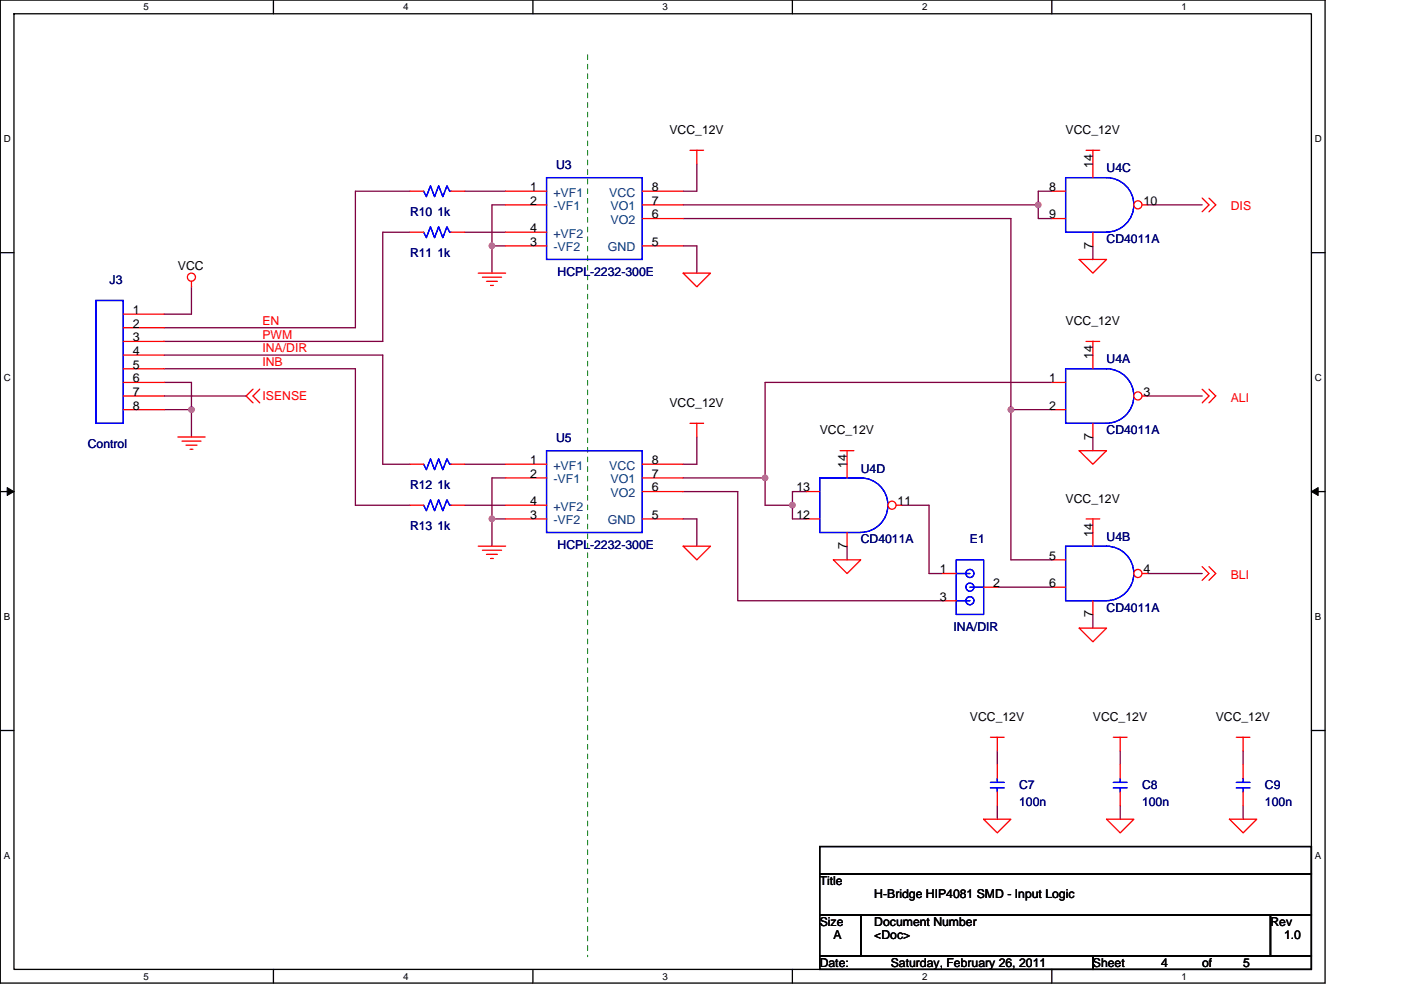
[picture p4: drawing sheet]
<svg xmlns="http://www.w3.org/2000/svg" width="297mm" height="210mm" viewBox="0 0 297 210" stroke-linecap="round" stroke-linejoin="round" font-family="sans-serif">
<path d="M.1 0h280.8v208.5h-280.8zM3 2.9h275v202.7h-275z" fill="none" stroke="#000" stroke-width=".28"/>
<g fill="#fff">
<path d="M30.5 .3h1.1v2.3h-1.1z"/>
<path d="M30.5 205.9h1.1v2.3h-1.1z"/>
</g>
<path d="M58 0v2.9M58 205.6v2.9" fill="none" stroke="#000" stroke-width=".28"/>
<g fill="#fff">
<path d="M85.5 .3h1.1v2.3h-1.1z"/>
<path d="M85.5 205.9h1.1v2.3h-1.1z"/>
</g>
<path d="M113 0v2.9M113 205.6v2.9" fill="none" stroke="#000" stroke-width=".28"/>
<g fill="#fff">
<path d="M140.5 .3h1.1v2.3h-1.1z"/>
<path d="M140.5 205.9h1.1v2.3h-1.1z"/>
</g>
<path d="M168 0v2.9M168 205.6v2.9" fill="none" stroke="#000" stroke-width=".28"/>
<g fill="#fff">
<path d="M195.5 .3h1.2v2.3h-1.2z"/>
<path d="M195.5 205.9h1.2v2.3h-1.2z"/>
</g>
<path d="M223 0v2.9M223 205.6v2.9" fill="none" stroke="#000" stroke-width=".28"/>
<g fill="#fff">
<path d="M250.5 .3h1.2v2.3h-1.2z"/>
<path d="M250.5 205.9h1.2v2.3h-1.2z"/>
<path d="M.8 28.3h1.5v2.3h-1.5z"/>
<path d="M278.8 28.3h1.5v2.3h-1.5z"/>
<path d="M.8 78.9h1.5v2.3h-1.5z"/>
<path d="M278.8 78.9h1.5v2.3h-1.5z"/>
</g>
<path d="M.1 53.6h2.9M278 53.6h2.9" fill="none" stroke="#000" stroke-width=".28"/>
<g fill="#fff">
<path d="M.8 129.6h1.4v2.3h-1.4z"/>
<path d="M278.8 129.6h1.4v2.3h-1.4z"/>
</g>
<path d="M.1 104.3h2.9M278 104.3h2.9" fill="none" stroke="#000" stroke-width=".28"/>
<path d="M1.5 103.4l1.5 .9-1.5 .8zM278 104.3l1.5-.9v1.7z" fill="#000" stroke="#000" stroke-width=".21"/>
<g fill="#fff">
<path d="M.8 180.3h1.4v2.3h-1.4z"/>
<path d="M278.8 180.3h1.4v2.3h-1.4z"/>
</g>
<path d="M.1 154.9h2.9M278 154.9h2.9M173.8 179.6h104.2v5.7h-104.2zM173.8 194h8.7v8.7h-8.7zM173.8 185.3h104.2v8.7h-104.2zM182.5 194h86.9v8.7h-86.9zM269.4 194h8.6v8.7h-8.6zM173.8 202.7h57.9v2.9h-57.9zM231.7 202.7h46.3v2.9h-46.3z" fill="none" stroke="#000" stroke-width=".28"/>
<g fill="none" stroke="#800040" stroke-width=".28">
<path d="M147.7 34.8v5.8h-2.9M86.9 40.6h-11.6l.1 28.9h-40.6M86.9 49.3h-5.8v23.1h-46.3M98.5 40.6h8.7M98.5 49.3h8.7M104.3 52.2v5.7M104.3 52.2h2.9M107.2 43.5h-2.9v8.7M144.8 43.5h75.3M144.8 52.2h2.9v5.7M144.8 46.4h69.5v40.5h8.7M220.1 43.5v2.9h2.9"/>
<path d="M223 40.6h-2.9v2.9M231.7 52.2v2.8M243.3 43.5h11.6M34.8 78.2h40.6v29h11.5M34.8 75.3h46.3v23.2h5.8M40.6 60.8v5.8h-5.8M34.8 86.9h5.8M34.8 81.1h5.8v5.8M34.8 84h17.4M40.6 86.9v5.8M98.5 98.5h8.7M147.7 92.7v5.8h-2.9"/>
<path d="M214.3 86.9v31.8h8.7M223 81.1h-60.8v20.3M231.7 92.7v2.9M243.3 84h11.6M98.5 107.2h8.7M104.3 110.1v5.7M104.3 110.1h2.9M107.2 101.4h-2.9v8.7M144.8 110.1h2.9v5.7M144.8 104.3h11.6v23.1h43.5M144.8 101.4h17.4M162.2 101.4v5.8h5.8"/>
<path d="M168 107.2v2.9h2.9M170.9 104.3h-2.9v2.9M179.6 115.8v2.9M191.2 107.2h5.8v14.4h2.9M211.5 124.5h11.5M231.7 130.3v2.9M243.3 121.6h11.6M211.5 159.3v2.9M237.5 159.3v2.9M263.6 159.3v2.9M211.5 170.9v2.9M237.5 170.9v2.9"/>
<path d="M263.6 170.9v2.9"/>
</g>
<g fill="#f0f" stroke="#f0f" stroke-width=".28">
<circle cx="104.3" cy="52.1" r=".57"/>
<circle cx="104.3" cy="110" r=".57"/>
<circle cx="220.1" cy="43.5" r=".57"/>
<circle cx="214.3" cy="86.9" r=".57"/>
<circle cx="162.2" cy="101.4" r=".57"/>
<circle cx="168" cy="107.1" r=".57"/>
<circle cx="40.6" cy="86.9" r=".57"/>
</g>
<g fill="none" stroke="#f00" stroke-width=".28">
<path d="M146.3 31.9h2.9M147.7 31.9v2.9M230.3 31.9h2.9M231.7 31.9v2.9M40.6 59.7v1.1M101.4 57.9h5.8M102.3 58.8h4M103.1 59.7h2.4M107.2 40.6h8.7M107.2 43.5h8.7M107.2 49.3h8.7M107.2 52.2h8.7"/>
<path d="M136.2 40.6h8.6M136.2 43.5h8.6M136.2 52.2h8.6M136.2 46.4h8.6M144.8 57.9h5.8l-2.9 2.9zM228.8 55h5.8l-2.9 2.9zM254.9 42l1.4 1.5-1.4 1.4M256.3 42l1.5 1.5-1.5 1.4M104 60.5h.6M230.3 72.4h2.9M231.7 72.4v2.9M37.7 92.7h5.8"/>
<path d="M38.6 93.6h4M39.5 94.4h2.3M40.3 95.3h.6M53.6 82.6l-1.4 1.4 1.4 1.4M55.1 82.6l-1.5 1.4 1.5 1.4M146.3 89.8h2.9M147.7 89.8v2.9M178.1 95.6h2.9M179.6 95.6v2.9M228.8 95.6h5.8l-2.9 2.9zM254.9 82.6l1.4 1.4-1.4 1.4M256.3 82.6l1.5 1.4-1.5 1.4"/>
<path d="M101.4 115.8h5.8M102.3 116.7h4M103.1 117.6h2.4M104 118.4h.6M144.8 115.8h5.8l-2.9 2.9zM176.7 118.7h5.8l-2.9 2.9zM230.3 110.1h2.9M231.7 110.1v2.8M228.8 133.2h5.8l-2.9 2.9zM254.9 120.2l1.4 1.4-1.4 1.5M256.3 120.2l1.5 1.4-1.5 1.5M210 156.4h2.9"/>
<path d="M211.5 156.4v2.9M236 156.4h2.9M237.5 156.4v2.9M262.1 156.4h2.9M263.6 156.4v2.9M208.6 173.8h5.7l-2.8 2.9zM234.6 173.8h5.8l-2.9 2.9zM260.7 173.8h5.8l-2.9 2.9zM263.6 162.2v2.9M263.6 168v2.9"/>
<circle cx="40.6" cy="58.8" r=".86"/>
</g>
<path d="M124.6 11.6v191.1M124.6 202.7h.1" fill="none" stroke="#008000" stroke-width=".21" stroke-dasharray="1 1 1 1 1 1 1 1"/>
<path d="M115.9 37.7h20.3v17.3h-20.3zM225.9 37.7h8.7a5.8 5.8 0 0 1 5.8 5.8 5.8 5.8 0 0 1-5.8 5.8h-8.7zM262.1 167.1h2.9M262.1 165.9h2.9M263.6 165.1v.8M263.6 167.1v.9" fill="none" stroke="#00f" stroke-width=".28"/>
<circle cx="241.3" cy="43.4" r=".86" fill="#fff" stroke="#f00" stroke-width=".28"/>
<path d="M231.7 34.8v2.9M223 40.6h2.9M223 46.4h2.9M231.7 49.3v2.9M242.1 43.5h1.2M86.9 107.2h2.9M95.6 107.2h2.9M199.9 121.6h2.9M199.9 127.4h2.9M208.6 124.5h2.9M211.5 162.2v2.9M211.5 168v2.9" fill="none" stroke="#f00" stroke-width=".28"/>
<g fill="none" stroke="#00f" stroke-width=".28">
<path d="M89.8 107.2l.6 1.1 .9-2.3 .8 2.3 .9-2.3 .9 2.3 .9-2.3 .5 1.2h.3M202.8 118.7h5.8v11.6h-5.8zM225.9 115.8h8.7a5.8 5.8 0 0 1 5.8 5.8 5.8 5.8 0 0 1-5.8 5.8h-8.7zM202.8 127.4h2.9M202.8 121.6h2.9M205.7 124.5h2.9M210 167.1h2.9M210 165.9h2.9M211.5 165.1v.8M211.5 167.1v.9"/>
<circle cx="205.6" cy="121.6" r=".86"/>
<circle cx="205.6" cy="127.4" r=".86"/>
<circle cx="205.6" cy="124.5" r=".86"/>
</g>
<circle cx="241.3" cy="121.6" r=".86" fill="#fff" stroke="#f00" stroke-width=".28"/>
<path d="M223 118.7h2.9M231.7 112.9v2.9M223 124.5h2.9M231.7 127.4v2.9M242.1 121.6h1.2" fill="none" stroke="#f00" stroke-width=".28"/>
<path d="M182.5 112.9a5.8 5.8 0 0 0 5.8-5.7 5.8 5.8 0 0 0-5.8-5.8h-8.7v11.5h8.7" fill="none" stroke="#00f" stroke-width=".28"/>
<circle cx="189.1" cy="107.2" r=".86" fill="#fff" stroke="#f00" stroke-width=".28"/>
<path d="M179.6 98.5v2.9M170.9 104.3h2.9M170.9 110.1h2.9M179.6 112.9v2.9M190 107.2h1.2M237.5 162.2v2.9M237.5 168v2.9" fill="none" stroke="#f00" stroke-width=".28"/>
<path d="M225.9 78.2h8.7a5.8 5.8 0 0 1 5.8 5.8 5.8 5.8 0 0 1-5.8 5.8h-8.7zM236 167.1h2.9M236 165.9h2.9M237.5 165.1v.8M237.5 167.1v.9" fill="none" stroke="#00f" stroke-width=".28"/>
<circle cx="241.3" cy="84" r=".86" fill="#fff" stroke="#f00" stroke-width=".28"/>
<g fill="none" stroke="#f00" stroke-width=".28">
<path d="M86.9 49.3h2.9M86.9 40.6h2.9M95.6 49.3h2.9M95.6 40.6h2.9M26.1 66.6h8.7M26.1 69.5h8.7M26.1 72.4h8.7M26.1 75.3h8.7M26.1 78.2h8.7M231.7 75.3v2.9M26.1 84h8.7M26.1 81.1h8.7"/>
<path d="M26.1 86.9h8.7M86.9 98.5h2.9M95.6 98.5h2.9M107.2 98.5h8.7M136.2 98.5h8.6M223 81.1h2.9M223 86.9h2.9M231.7 89.8v2.9M242.1 84h1.2M107.2 101.4h8.7M107.2 107.2h8.7M107.2 110.1h8.7"/>
<path d="M136.2 101.4h8.6M136.2 110.1h8.6M136.2 104.3h8.6"/>
</g>
<path d="M89.8 49.3l.6 1.1 .9-2.3 .8 2.3 .9-2.3 .9 2.3 .9-2.3 .5 1.2h.3M89.8 40.6l.6 1.1 .9-2.3 .8 2.3 .9-2.3 .9 2.3 .9-2.3 .5 1.2h.3M20.3 63.7h5.8v26.1h-5.8zM89.8 98.5l.6 1.1 .9-2.3 .8 2.3 .9-2.3 .9 2.3 .9-2.3 .5 1.2h.3M115.9 95.6h20.3v17.3h-20.3z" fill="none" stroke="#00f" stroke-width=".28"/>
<g fill="#f0f" stroke="#f0f" stroke-width=".28">
<circle cx="104.3" cy="52.1" r=".57"/>
<circle cx="104.3" cy="110" r=".57"/>
<circle cx="220.1" cy="43.5" r=".57"/>
<circle cx="214.3" cy="86.9" r=".57"/>
<circle cx="162.2" cy="101.4" r=".57"/>
<circle cx="168" cy="107.1" r=".57"/>
<circle cx="40.6" cy="86.9" r=".57"/>
</g>
<g font-size="2.6">
<text x="141.9" y="28.4">VCC_12V</text>
<text x="225.9" y="28.4">VCC_12V</text>
<text x="231.7" y="35.6" transform="rotate(-90 231.7 35.6)">14</text>
<text x="112.4" y="40.5">1</text>
<text x="138.2" y="40.5">8</text>
<text x="222.4" y="40.5">8</text>
<text x="112.4" y="43.4">2</text>
<text x="138.2" y="43.4">7</text>
<text x="138.2" y="46.3">6</text>
<text x="222.4" y="46.3">9</text>
<text x="242.4" y="43.4">10</text>
<text x="112.4" y="49.2">4</text>
<text x="112.4" y="52.1">3</text>
<text x="138.2" y="52.1">5</text>
<text x="231.7" y="52.7" transform="rotate(-90 231.7 52.7)">7</text>
<text x="37.7" y="57.4">VCC</text>
<text x="28.1" y="66.6">1</text>
<text x="28.1" y="69.5">2</text>
<text x="225.9" y="69">VCC_12V</text>
<text x="28.1" y="72.4">3</text>
<text x="28.1" y="75.3">4</text>
<text x="231.7" y="76.2" transform="rotate(-90 231.7 76.2)">14</text>
<text x="28.1" y="78.2">5</text>
<text x="28.1" y="81.1">6</text>
<text x="28.1" y="84">7</text>
<text x="222.4" y="81.1">1</text>
<text x="242.4" y="84">3</text>
<text x="28.1" y="86.9">8</text>
<text x="141.9" y="86.3">VCC_12V</text>
<text x="222.4" y="86.9">2</text>
<text x="173.8" y="92.1">VCC_12V</text>
<text x="231.7" y="93.3" transform="rotate(-90 231.7 93.3)">7</text>
<text x="112.4" y="98.4">1</text>
<text x="112.4" y="101.3">2</text>
<text x="138.2" y="98.4">8</text>
<text x="138.2" y="101.3">7</text>
<text x="179.6" y="99.3" transform="rotate(-90 179.6 99.3)">14</text>
<text x="112.4" y="107.1">4</text>
<text x="138.2" y="104.2">6</text>
<text x="168.8" y="104.2">13</text>
<text x="190.3" y="107.1">11</text>
<text x="225.9" y="106.6">VCC_12V</text>
<text x="112.4" y="110">3</text>
<text x="138.2" y="110">5</text>
<text x="168.8" y="110">12</text>
<text x="231.7" y="113.8" transform="rotate(-90 231.7 113.8)">14</text>
<text x="179.6" y="116.4" transform="rotate(-90 179.6 116.4)">7</text>
<text x="222.4" y="118.7">5</text>
<text x="199.3" y="121.6">1</text>
<text x="210.6" y="124.5">2</text>
<text x="222.4" y="124.5">6</text>
<text x="242.4" y="121.6">4</text>
<text x="199.3" y="127.4">3</text>
<text x="231.7" y="130.9" transform="rotate(-90 231.7 130.9)">7</text>
<text x="205.7" y="152.9">VCC_12V</text>
<text x="231.7" y="152.9">VCC_12V</text>
<text x="257.8" y="152.9">VCC_12V</text>
<text x="173.8" y="187.7">Title</text>
<text x="185.4" y="190.6">H-Bridge HIP4081 SMD - Input Logic</text>
<text x="173.8" y="196.4">Size</text>
<text x="185.4" y="196.4">Document Number</text>
<text x="269.4" y="196.4">Rev</text>
<text x="176.7" y="199.3">A</text>
<text x="185.4" y="199.3">&lt;Doc&gt;</text>
<text x="272.2" y="199.3">1.0</text>
<text x="173.8" y="205">Date:</text>
<text x="188.9" y="205">Saturday, February 26, 2011</text>
<text x="231.7" y="205">Sheet</text>
<text x="246.2" y="205">4</text>
<text x="254.9" y="205">of</text>
<text x="263.6" y="205">5</text>
</g>
<g font-size="2.6" fill="#000080">
<text x="117.9" y="35.9">U3</text>
<text x="234.6" y="36.5">U4C</text>
<text x="86.9" y="45.8">R10 1k</text>
<text x="234.6" y="51.6">CD4011A</text>
<text x="86.9" y="54.5">R11 1k</text>
<text x="118.2" y="58.5">HCPL-2232-300E</text>
<text x="23.2" y="60.3">J3</text>
<text x="234.6" y="77.1">U4A</text>
<text x="18.6" y="95">Control</text>
<text x="117.9" y="93.9">U5</text>
<text x="234.6" y="92.1">CD4011A</text>
<text x="182.5" y="100.2">U4D</text>
<text x="86.9" y="103.7">R12 1k</text>
<text x="86.9" y="112.4">R13 1k</text>
<text x="118.2" y="116.4">HCPL-2232-300E</text>
<text x="182.5" y="115.3">CD4011A</text>
<text x="205.7" y="115.3">E1</text>
<text x="234.6" y="114.7">U4B</text>
<text x="234.6" y="129.8">CD4011A</text>
<text x="202.2" y="133.8">INA/DIR</text>
<text x="216.1" y="167.4">C7</text>
<text x="242.1" y="167.4">C8</text>
<text x="268.2" y="167.4">C9</text>
<text x="216.1" y="170.9">100n</text>
<text x="242.1" y="170.9">100n</text>
<text x="268.2" y="170.9">100n</text>
</g>
<g font-size="2.6" fill="#004080">
<text x="117.3" y="41.7">+VF1</text>
<text x="129.2" y="41.7">VCC</text>
<text x="117.3" y="44.6">-VF1</text>
<text x="129.5" y="44.6">VO1</text>
<text x="129.5" y="47.5">VO2</text>
<text x="117.3" y="50.4">+VF2</text>
<text x="117.3" y="53.3">-VF2</text>
<text x="128.9" y="53.3">GND</text>
<text x="117.3" y="99.6">+VF1</text>
<text x="129.2" y="99.6">VCC</text>
<text x="117.3" y="102.5">-VF1</text>
<text x="129.5" y="102.5">VO1</text>
<text x="129.5" y="105.4">VO2</text>
<text x="117.3" y="108.3">+VF2</text>
<text x="117.3" y="111.2">-VF2</text>
<text x="128.9" y="111.2">GND</text>
</g>
<g font-size="2.6" fill="#f00">
<text x="261" y="44.6">DIS</text>
<text x="55.6" y="68.9">EN</text>
<text x="55.6" y="71.8">PWM</text>
<text x="55.6" y="74.7">INA/DIR</text>
<text x="55.6" y="77.6">INB</text>
<text x="55.7" y="84.9">ISENSE</text>
<text x="261" y="85.2">ALI</text>
<text x="261" y="122.8">BLI</text>
</g>
<g font-size="2.1">
<text x="30.5" y="2.2">5</text>
<text x="85.5" y="2.2">4</text>
<text x="140.5" y="2.2">3</text>
<text x="195.5" y="2.2">2</text>
<text x="250.5" y="2.2">1</text>
<text x=".8" y="30.1">D</text>
<text x="278.8" y="30.1">D</text>
<text x=".8" y="80.8">C</text>
<text x="278.8" y="80.8">C</text>
<text x=".8" y="131.4">B</text>
<text x="278.8" y="131.4">B</text>
<text x=".8" y="182.1">A</text>
<text x="278.8" y="182.1">A</text>
<text x="30.5" y="207.8">5</text>
<text x="85.5" y="207.8">4</text>
<text x="140.5" y="207.8">3</text>
<text x="195.5" y="207.8">2</text>
<text x="250.5" y="207.8">1</text>
</g>
</svg>
